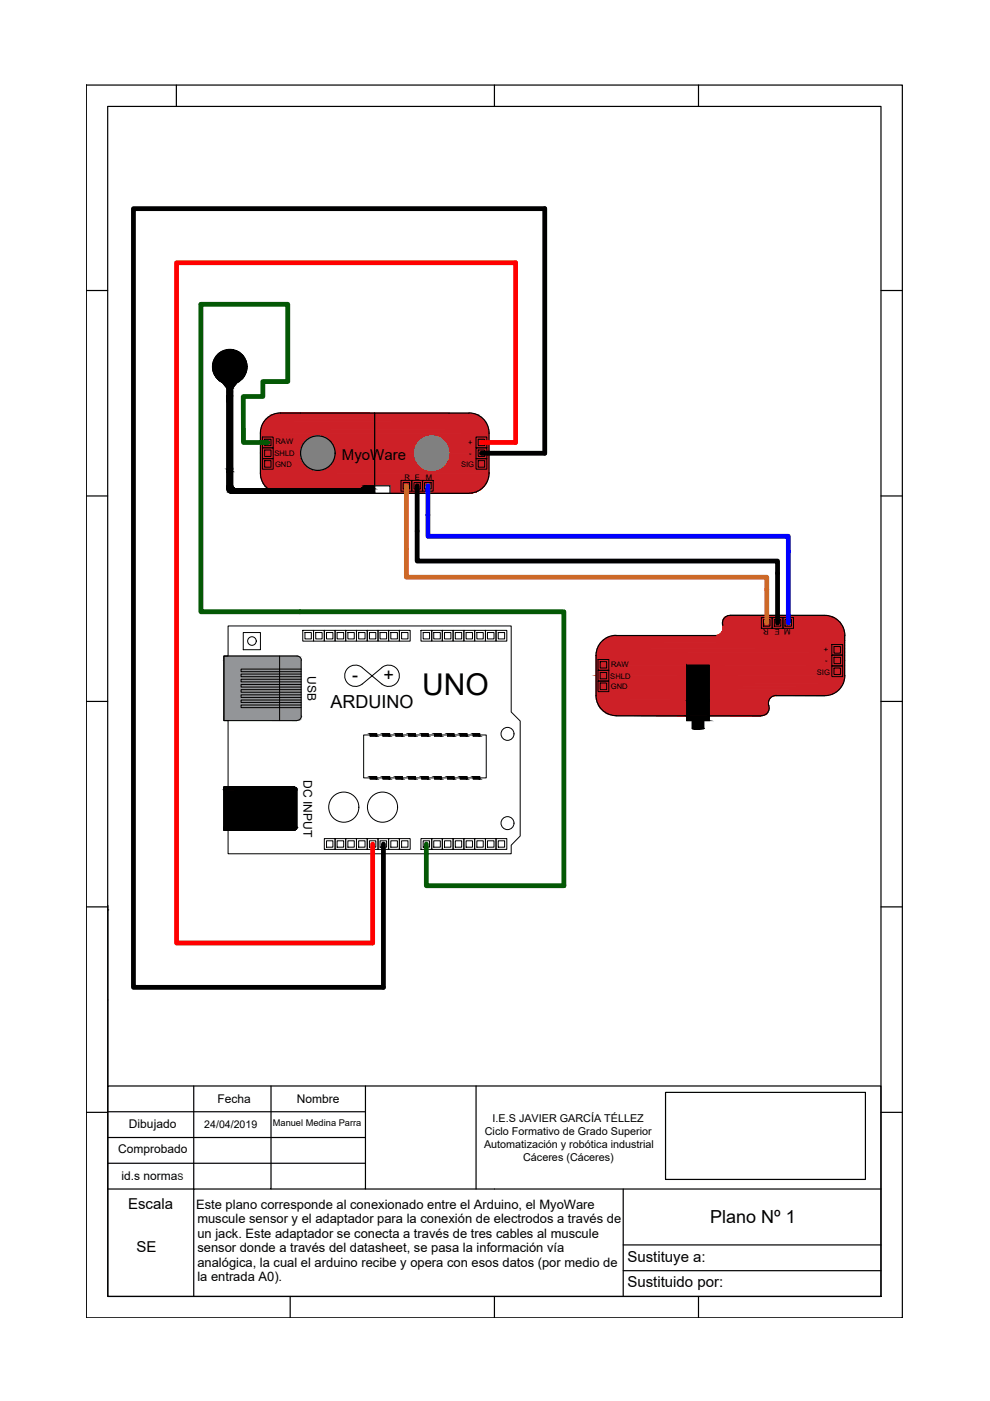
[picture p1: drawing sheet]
<svg xmlns="http://www.w3.org/2000/svg" width="210mm" height="297mm" viewBox="0 0 210 297" stroke-linecap="round" stroke-linejoin="round" font-family="sans-serif">
<!-- layer: 0 -->
<g fill="#939598" stroke="#939598" stroke-width=".21">
<path d="M47.5 139.1h15.6zM47.5 139.1h15.6z"/>
<path d="M47.5 139.1h15.8zM47.5 139.1h15.8z"/>
<path d="M47.5 139.1l15.9 .1zM47.5 139.1l15.9 .1z"/>
<path d="M47.5 139.2l16 .1zM47.5 139.2l16 .1z"/>
<path d="M47.5 139.3l16.1 .1-.1-.1zM47.5 139.3l16.1 .1h-16.1z"/>
<path d="M47.5 139.4l16.2 .2-.1-.2zM47.5 139.4l16.2 .2h-16.2z"/>
<path d="M47.5 139.6l16.3 .1-.1-.1zM47.5 139.6l16.3 .1h-16.3z"/>
<path d="M47.5 139.7l16.4 .2-.1-.2zM47.5 139.7l16.4 .2h-16.4z"/>
<path d="M47.5 139.9l16.4 .1v-.1zM47.5 139.9l16.4 .1h-16.4z"/>
<path d="M47.5 140l16.4 11.8v-11.8zM47.5 140l16.4 11.8h-16.4z"/>
<path d="M47.5 151.8l16.4 .2v-.2zM47.5 151.8l16.4 .2h-16.4z"/>
<path d="M47.5 152l16.3 .2 .1-.2zM47.5 152l16.3 .2h-16.3z"/>
<path d="M47.5 152.2l16.2 .1 .1-.1zM47.5 152.2l16.2 .1h-16.2z"/>
<path d="M47.5 152.3l16.1 .1 .1-.1zM47.5 152.3l16.1 .1h-16.1z"/>
<path d="M47.5 152.4l16 .2 .1-.2zM47.5 152.4l16 .2h-16z"/>
<path d="M47.5 152.6h16zM47.5 152.6l15.9 .1z"/>
<path d="M47.5 152.7h15.9zM47.5 152.7h15.8z"/>
<path d="M47.5 152.7h15.8zM47.5 152.7h15.6z"/>
<path d="M47.5 152.7h15.6zM47.5 152.7l15.5 .1z"/>
</g>
<g fill="none" stroke="#000" stroke-width=".21">
<path d="M55.6 95h2.3v2.2h-2.3zM55.6 92.7h2.3v2.3h-2.3zM55.6 97.2h2.3v2.3h-2.3zM56.1 95.4h1.4v1.4h-1.4zM56.1 93.1h1.4v1.4h-1.4zM56.1 97.7h1.4v1.4h-1.4zM100.9 95h2.3v2.2h-2.3zM100.9 92.7h2.3v2.3h-2.3zM100.9 97.2h2.3v2.3h-2.3zM101.4 95.4h1.4v1.4h-1.4zM101.4 93.1h1.4v1.4h-1.4zM101.4 97.7h1.4v1.4h-1.4z"/>
<path d="M85 101.9h2.3v2.2h-2.3zM85.5 102.3h1.3v1.4h-1.3zM87.3 101.9h2.3v2.2h-2.3zM87.8 102.3h1.3v1.4h-1.3zM89.6 101.9h2.2v2.2h-2.2zM90 102.3h1.4v1.4h-1.4zM48.4 132.7h60v18.3l1.9 1.9v24.3l-1.9 2v1.8h-60v-5h-.9v-9.1h.9v-14.1h-.9v-13.7h.9zM51.6 134.1h3.6v3.7h-3.6zM59.3 139.1v13.7M64.2 133.6h2.3v2.3h-2.3zM64.7 134.1h1.3v1.4h-1.3zM66.5 133.6h2.3v2.3h-2.3z"/>
<path d="M66.9 134.1h1.4v1.4h-1.4zM68.8 133.6h2.2v2.3h-2.2zM69.2 134.1h1.4v1.4h-1.4zM71 133.6h2.3v2.3h-2.3zM71.5 134.1h1.4v1.4h-1.4zM73.3 133.6h2.3v2.3h-2.3zM73.8 134.1h1.3v1.4h-1.3zM75.6 133.6h2.3v2.3h-2.3zM76 134.1h1.4v1.4h-1.4zM77.9 133.6h2.3v2.3h-2.3zM78.3 134.1h1.4v1.4h-1.4zM80.2 133.6h2.2v2.3h-2.2z"/>
<path d="M80.6 134.1h1.4v1.4h-1.4zM82.4 133.6h2.3v2.3h-2.3zM82.9 134.1h1.4v1.4h-1.4zM84.7 133.6h2.3v2.3h-2.3zM85.1 134.1h1.4v1.4h-1.4zM89.3 133.6h2.2v2.3h-2.2zM89.7 134.1h1.4v1.4h-1.4zM91.5 133.6h2.3v2.3h-2.3zM92 134.1h1.4v1.4h-1.4zM93.8 133.6h2.3v2.3h-2.3zM94.2 134.1h1.4v1.4h-1.4zM96.1 133.6h2.3v2.3h-2.3z"/>
<path d="M96.5 134.1h1.4v1.4h-1.4zM98.4 133.6h2.2v2.3h-2.2zM98.8 134.1h1.4v1.4h-1.4zM100.6 133.6h2.3v2.3h-2.3zM101.1 134.1h1.4v1.4h-1.4zM102.9 133.6h2.3v2.3h-2.3zM103.3 134.1h1.4v1.4h-1.4zM105.2 133.6h2.3v2.3h-2.3zM105.6 134.1h1.4v1.4h-1.4zM126.8 139.8h2.3v2.3h-2.3zM161.4 130.9h2.3v2.3h-2.3zM161.9 131.4h1.4v1.4h-1.4z"/>
<path d="M163.7 130.9h2.3v2.3h-2.3zM164.2 131.4h1.3v1.4h-1.3zM166 130.9h2.2v2.3h-2.2zM166.4 131.4h1.4v1.4h-1.4zM176.4 138.9h2.3v2.3h-2.3zM176.4 136.7h2.3v2.2h-2.3zM176.8 139.4h1.4v1.3h-1.4zM176.8 137.1h1.4v1.4h-1.4zM63.9 141.9h-12.8v.5h12.8M63.9 142.9h-12.8v.6h12.8M63.9 144h-12.8v.6h12.8M63.9 145.1h-12.8v.6h12.8"/>
<path d="M63.9 146.2h-12.8v.6h12.8M63.9 147.3h-12.8v.6h12.8M63.9 148.4h-12.8v.5h12.8M63.9 149.5h-12.8v.5h12.8M63.9 151.8a.91 .91 0 0 1-.9 .9l-15.5 .1v-13.7h15.5a.91 .91 0 0 1 .9 .9v11.8M76.8 141.5a2.26 2.26 0 0 0-3.1 .2 2.26 2.26 0 0 0 0 3.1 2.26 2.26 0 0 0 3.1 .2l2.1-1.7-2.1-1.7M78.5 155.8h-1.4v9.1h1.4M78.5 155.6h1.4v.4h-1.4zM79.9 155.8h1.3M81 141.5a2.26 2.26 0 0 1 3.1 .2 2.26 2.26 0 0 1 0 3.1 2.26 2.26 0 0 1-3.1 .2l-2.1-1.7 2.1-1.7M81.2 155.6h1.4v.4h-1.4zM82.6 155.8h1.4"/>
<path d="M84 155.6h1.3v.4h-1.3zM85.3 155.8h1.4M86.7 155.6h1.4v.4h-1.4zM88.1 155.8h1.3M89.4 155.6h1.4v.4h-1.4zM90.8 155.8h1.3M92.1 155.6h1.4v.4h-1.4zM93.5 155.8h1.4M94.9 155.6h1.3v.4h-1.3zM96.2 155.8h1.4M97.6 155.6h1.4v.4h-1.4zM99 155.8h1.3"/>
<path d="M100.3 155.6h1.4v.4h-1.4zM101.7 155.8h1.4v9.1h-1.4M126.8 142.1h2.3v2.3h-2.3zM126.8 144.4h2.3v2.2h-2.3zM127.3 140.3h1.3v1.3h-1.3zM127.3 142.6h1.3v1.3h-1.3zM127.3 144.8h1.3v1.4h-1.3zM176.4 141.2h2.3v2.3h-2.3zM176.8 141.6h1.4v1.4h-1.4zM48.4 166.9h13.9a.61 .61 0 0 1 .7 .6v7.9M49.9 166.9v9.1M59.9 166.9v9.1"/>
<path d="M63 175.4a.61 .61 0 0 1-.7 .6h-13.9M68.8 177.8h2.2v2.3h-2.2zM69.2 178.3h1.4v1.3h-1.4zM71 177.8h2.3v2.3h-2.3zM71.5 178.3h1.4v1.3h-1.4zM73.3 177.8h2.3v2.3h-2.3zM73.8 178.3h1.3v1.3h-1.3zM75.6 177.8h2.3v2.3h-2.3zM76 178.3h1.4v1.3h-1.4zM77.9 177.8h2.3v2.3h-2.3zM78.3 178.3h1.4v1.3h-1.4zM78.5 164.7h1.4v.4h-1.4z"/>
<path d="M79.9 164.9h1.3M80.2 177.8h2.2v2.3h-2.2zM80.6 178.3h1.4v1.3h-1.4zM81.2 164.7h1.4v.4h-1.4zM82.4 177.8h2.3v2.3h-2.3zM82.6 164.9h1.4M82.9 178.3h1.4v1.3h-1.4zM84 164.7h1.3v.4h-1.3zM84.7 177.8h2.3v2.3h-2.3zM85.1 178.3h1.4v1.3h-1.4zM85.3 164.9h1.4M86.7 164.7h1.4v.4h-1.4z"/>
<path d="M88.1 164.9h1.3M89.3 177.8h2.2v2.3h-2.2zM89.4 164.7h1.4v.4h-1.4zM89.7 178.3h1.4v1.3h-1.4zM90.8 164.9h1.3M91.5 177.8h2.3v2.3h-2.3zM92 178.3h1.4v1.3h-1.4zM92.1 164.7h1.4v.4h-1.4zM93.5 164.9h1.4M93.8 177.8h2.3v2.3h-2.3zM94.2 178.3h1.4v1.3h-1.4zM94.9 164.7h1.3v.4h-1.3z"/>
<path d="M96.1 177.8h2.3v2.3h-2.3zM96.2 164.9h1.4M96.5 178.3h1.4v1.3h-1.4zM97.6 164.7h1.4v.4h-1.4zM98.4 177.8h2.2v2.3h-2.2zM98.8 178.3h1.4v1.3h-1.4zM99 164.9h1.3M100.3 164.7h1.4v.4h-1.4zM100.6 177.8h2.3v2.3h-2.3zM101.1 178.3h1.4v1.3h-1.4zM102.9 177.8h2.3v2.3h-2.3zM103.3 178.3h1.4v1.3h-1.4z"/>
<path d="M105.2 177.8h2.3v2.3h-2.3zM105.6 178.3h1.4v1.3h-1.4z"/>
<circle cx="53.4" cy="135.9" r=".91"/>
<circle cx="107.6" cy="155.6" r="1.38"/>
<circle cx="72.9" cy="171.1" r="3.2"/>
<circle cx="81.1" cy="171.1" r="3.2"/>
<circle cx="107.6" cy="174.5" r="1.38"/>
</g>
<g fill="#000" stroke="#000" stroke-width=".21">
<path d="M48.2 74.2h.9zM47.9 81.3h1.7zM48.1 82.3h1.2l-1.2 1.6zM49.3 82.3v1.6h-1.2zM146.8 154.4h1.2zM146.8 154.5h2.4zM148 154.4l1.2 .1zM62.3 166.9h.2zM62.3 176h.2zM62.6 167h.1zM62.6 175.9h.1zM62.8 167.1l.1 .1z"/>
<path d="M62.8 175.8l-.1 .1zM62.9 167.2v.1zM62.9 175.7l-.1 .1zM62.9 167.4l.1 .1zM63 175.4l-.1 .1z"/>
<path d="M48.2 74.2l1.4 .1zM47.9 74.3h1.7z"/>
<path d="M47.9 74.3h1.9zM47.5 74.3h2.3z"/>
<path d="M47.5 74.3l2.7 .2-.4-.2zM47.3 74.5l.2-.2 2.7 .2z"/>
<path d="M47.3 74.5l3.2 .1-.3-.1zM46.9 74.6l.4-.1 3.2 .1z"/>
<path d="M46.9 74.6l3.9 .2-.3-.2zM46.6 74.8l.3-.2 3.9 .2z"/>
<path d="M46.6 74.8l4.5 .2-.3-.2zM46.3 75l.3-.2 4.5 .2z"/>
<path d="M46.3 75l5.1 .3-.3-.3zM46.3 75l5.1 .3h-5.3z"/>
<path d="M46.1 75.3l5.5 .2-.2-.2zM46.1 75.3l5.5 .2h-5.7z"/>
<path d="M45.9 75.5l5.9 .3-.2-.3zM45.9 75.5l5.9 .3h-6.1z"/>
<path d="M45.7 75.8l6.2 .3-.1-.3zM45.7 75.8l6.2 .3h-6.4z"/>
<path d="M45.7 79.8l5.9 .3 .2-.3zM45.7 79.8l5.9 .3h-5.7z"/>
<path d="M45.5 76.1l6.6 .3-.2-.3zM45.5 76.1l6.6 .3h-6.7z"/>
<path d="M45.5 79.5l6.3 .3 .1-.3zM45.5 79.5l6.3 .3h-6.1z"/>
<path d="M45.4 76.4l6.8 .4-.1-.4zM45.4 76.4l6.8 .4h-7z"/>
<path d="M45.4 79.1l6.5 .4 .2-.4zM45.4 79.1l6.5 .4h-6.4z"/>
<path d="M45.2 76.8l7.1 .3-.1-.3zM45.2 76.8l7.1 .3h-7.2z"/>
<path d="M45.2 78.8l6.9 .3 .1-.3zM45.2 78.8l6.9 .3h-6.7z"/>
<path d="M45.1 77.1l7.2 .3v-.3zM45.1 77.1l7.2 .3h-7.2z"/>
<path d="M45.1 78.5l7.1 .3 .1-.3zM45.1 78.5l7.1 .3h-7z"/>
<path d="M45.1 77.4l7.3 .4-.1-.4zM45.1 77.4l7.3 .4h-7.3z"/>
<path d="M45.1 78.1l7.2 .4v-.4zM45.1 78.1l7.2 .4h-7.2z"/>
<path d="M45.1 77.8l7.2 .3 .1-.3zM45.1 77.8l7.2 .3h-7.2z"/>
<path d="M47.9 81.3l1.2 .1zM48.2 81.4h.9z"/>
<path d="M48.1 83.9l1.2 15.6v-15.6zM48.1 83.9l1.2 15.6h-1.2z"/>
<path d="M48.1 99.5l1.2 .5v-.5zM48.1 99.5l1.2 .5h-1.2z"/>
<path d="M48.1 100l1.2 3v-3zM48.1 100l1.2 3h-1.2z"/>
<path d="M47.5 81.2h2.3zM47.5 81.2l2.1 .1z"/>
<path d="M47.3 81.1l2.5 .1 .4-.1zM47.3 81.1l2.5 .1h-2.3z"/>
<path d="M47.1 81.1l2.2 1.2 1-1.2zM47.1 81.1l2.2 1.2h-1.2z"/>
<path d="M46.9 80.9l3.3 .2 .3-.2zM46.9 80.9l3.3 .2h-2.9z"/>
<path d="M46.6 80.8l3.9 .1 .3-.1zM46.6 80.8l3.9 .1h-3.6z"/>
<path d="M46.3 80.5l4.5 .3 .3-.3zM46.3 80.5l4.5 .3h-4.2z"/>
<path d="M46.1 80.3l5 .2 .3-.2zM46.1 80.3l5 .2h-4.8z"/>
<path d="M45.9 80.1l5.5 .2 .2-.2zM45.9 80.1l5.5 .2h-5.3z"/>
<path d="M48.1 103l1.3 .1-.1-.1zM48.1 103l1.3 .1h-1.3z"/>
<path d="M48.1 103.1l1.3 .2v-.2zM48.1 103.1l1.3 .2h-1.3z"/>
<path d="M48.1 103.3l1.4 .1-.1-.1zM48.1 103.3l1.4 .1h-1.4z"/>
<path d="M48.1 103.4l1.5 .1zM48.1 103.4l1.5 .1zM48.1 103.5h1.5zM48.1 103.5h1.5z"/>
<path d="M48.1 103.5h1.6zM48.1 103.5h1.6z"/>
<path d="M48.1 103.5l1.7 .1zM48.1 103.5l1.7 .1z"/>
<path d="M48.1 103.6h1.9zM48.1 103.6h1.9z"/>
<path d="M48.1 103.6h2zM48.1 103.6h2z"/>
<path d="M77.3 103l2.1 .6v-.6zM76.4 103.6l.9-.6 2.1 .6z"/>
<path d="M48.1 103.6l31.3 .1zM48.1 103.6l31.3 .1z"/>
<path d="M48.1 103.7l31.3 .1v-.1zM48.1 103.7l31.3 .1h-31.3z"/>
<path d="M48.1 103.8l31.3 .3v-.3zM48.1 103.8l31.3 .3h-31.2z"/>
<path d="M48.2 104.1l31.2 .1v-.1zM48.2 104.1l31.2 .1h-31.1z"/>
<path d="M48.3 104.2l31.1 .2v-.2zM48.3 104.2l31.1 .2h-31z"/>
<path d="M48.4 104.4h31zM48.4 104.4h31z"/>
<path d="M48.6 104.4l30.8 .1zM48.6 104.4l30.8 .1z"/>
<path d="M48.8 104.5l30.6 .1zM48.8 104.5l30.6 .1z"/>
<path d="M49 104.6h30.4zM49 104.6h30.4z"/>
<path d="M78.5 155.6l1.4 .4v-.4zM78.5 155.6l1.4 .4h-1.4z"/>
<path d="M78.5 155.6l1.4 .4v-.4zM78.5 155.6l1.4 .4h-1.4z"/>
<path d="M81.2 155.6l1.4 .4v-.4zM81.2 155.6l1.4 .4h-1.4z"/>
<path d="M81.2 155.6l1.4 .4v-.4zM81.2 155.6l1.4 .4h-1.4z"/>
<path d="M84 155.6l1.3 .4v-.4zM84 155.6l1.3 .4h-1.3z"/>
<path d="M84 155.6l1.3 .4v-.4zM84 155.6l1.3 .4h-1.3z"/>
<path d="M86.7 155.6l1.4 .4v-.4zM86.7 155.6l1.4 .4h-1.4z"/>
<path d="M86.7 155.6l1.4 .4v-.4zM86.7 155.6l1.4 .4h-1.4z"/>
<path d="M89.4 155.6l1.4 .4v-.4zM89.4 155.6l1.4 .4h-1.4z"/>
<path d="M89.4 155.6l1.4 .4v-.4zM89.4 155.6l1.4 .4h-1.4z"/>
<path d="M92.1 155.6l1.4 .4v-.4zM92.1 155.6l1.4 .4h-1.4z"/>
<path d="M92.1 155.6l1.4 .4v-.4zM92.1 155.6l1.4 .4h-1.4z"/>
<path d="M94.9 155.6l1.3 .4v-.4zM94.9 155.6l1.3 .4h-1.3z"/>
<path d="M94.9 155.6l1.3 .4v-.4zM94.9 155.6l1.3 .4h-1.3z"/>
<path d="M97.6 155.6l1.4 .4v-.4zM97.6 155.6l1.4 .4h-1.4z"/>
<path d="M97.6 155.6l1.4 .4v-.4zM97.6 155.6l1.4 .4h-1.4z"/>
<path d="M100.3 155.6l1.4 .4v-.4zM100.3 155.6l1.4 .4h-1.4z"/>
<path d="M100.3 155.6l1.4 .4v-.4zM100.3 155.6l1.4 .4h-1.4z"/>
<path d="M146.8 154.5l1.6 .1 .8-.1zM146.8 154.5l1.6 .1z"/>
<path d="M146.8 152.8l2.4 1.6v-1.6zM146.8 152.8l2.4 1.6h-2.4z"/>
<path d="M145.6 141.1l4.8 7.5v-7.5zM145.6 141.1l4.8 7.5h-4.8z"/>
<path d="M145.6 148.6l4.8 3.2v-3.2zM145.6 148.6l4.8 3.2h-4.8z"/>
<path d="M145.6 151.8l4.8 1v-1zM145.6 151.8l4.8 1h-4.8z"/>
<path d="M47.5 176h14.8zM47.5 176h15z"/>
<path d="M47.5 166.9h15zM47.5 166.9h15z"/>
<path d="M47.5 166.9h15zM47.5 166.9h15z"/>
<path d="M47.5 176h15zM47.5 176h15z"/>
<path d="M47.5 166.9l15.1 .1zM47.5 166.9l15.1 .1z"/>
<path d="M47.5 167h15.2zM47.5 167h15.2z"/>
<path d="M47.5 175.9h15.1zM47.5 175.9l15 .1z"/>
<path d="M47.5 167l15.3 .1zM47.5 167l15.3 .1z"/>
<path d="M47.5 175.9h15.2zM47.5 175.9h15.1z"/>
<path d="M47.5 167.1l15.4 .1zM47.5 167.1l15.4 .1z"/>
<path d="M47.5 175.8h15.3zM47.5 175.8l15.2 .1z"/>
<path d="M47.5 167.2l15.4 .1v-.1zM47.5 167.2l15.4 .1h-15.4z"/>
<path d="M47.5 175.7h15.4zM47.5 175.7l15.3 .1z"/>
<path d="M47.5 167.3l15.4 .1zM47.5 167.3l15.4 .1z"/>
<path d="M47.5 167.4l15.5 .1-.1-.1zM47.5 167.4l15.5 .1h-15.5z"/>
<path d="M47.5 175.5l15.4 .1zM47.5 175.5l15.4 .1z"/>
<path d="M47.5 175.6h15.4zM47.5 175.6l15.4 .1z"/>
<path d="M47.5 167.5l15.5 7.9v-7.9zM47.5 167.5l15.5 7.9h-15.5z"/>
<path d="M47.5 175.4l15.4 .1 .1-.1zM47.5 175.4l15.4 .1h-15.4z"/>
<path d="M78.5 164.7l1.4 .4v-.4zM78.5 164.7l1.4 .4h-1.4z"/>
<path d="M78.5 164.7l1.4 .4v-.4zM78.5 164.7l1.4 .4h-1.4z"/>
<path d="M81.2 164.7l1.4 .4v-.4zM81.2 164.7l1.4 .4h-1.4z"/>
<path d="M81.2 164.7l1.4 .4v-.4zM81.2 164.7l1.4 .4h-1.4z"/>
<path d="M84 164.7l1.3 .4v-.4zM84 164.7l1.3 .4h-1.3z"/>
<path d="M84 164.7l1.3 .4v-.4zM84 164.7l1.3 .4h-1.3z"/>
<path d="M86.7 164.7l1.4 .4v-.4zM86.7 164.7l1.4 .4h-1.4z"/>
<path d="M86.7 164.7l1.4 .4v-.4zM86.7 164.7l1.4 .4h-1.4z"/>
<path d="M89.4 164.7l1.4 .4v-.4zM89.4 164.7l1.4 .4h-1.4z"/>
<path d="M89.4 164.7l1.4 .4v-.4zM89.4 164.7l1.4 .4h-1.4z"/>
<path d="M92.1 164.7l1.4 .4v-.4zM92.1 164.7l1.4 .4h-1.4z"/>
<path d="M92.1 164.7l1.4 .4v-.4zM92.1 164.7l1.4 .4h-1.4z"/>
<path d="M94.9 164.7l1.3 .4v-.4zM94.9 164.7l1.3 .4h-1.3z"/>
<path d="M94.9 164.7l1.3 .4v-.4zM94.9 164.7l1.3 .4h-1.3z"/>
<path d="M97.6 164.7l1.4 .4v-.4zM97.6 164.7l1.4 .4h-1.4z"/>
<path d="M97.6 164.7l1.4 .4v-.4zM97.6 164.7l1.4 .4h-1.4z"/>
<path d="M100.3 164.7l1.4 .4v-.4zM100.3 164.7l1.4 .4h-1.4z"/>
<path d="M100.3 164.7l1.4 .4v-.4zM100.3 164.7l1.4 .4h-1.4z"/>
</g>
<g fill="none" stroke="#000" stroke-width=".25">
<path d="M18.3 18h173v261.4h-173zM37.4 18v4.6M104.8 18v4.6M148.1 18v4.6M22.8 22.6h164v252.3h-164zM18.3 61.6h4.5M186.8 61.6h4.5M47.1 81.1l1 1.2M48.1 82.3h1.2v1.6zM48.1 83.1h1.2M50.3 81.1l-2.2 2.8v-1.6M79.4 87.6v17v-1.6"/>
<path d="M18.3 105.2h4.5M49.3 103a.78 .78 0 0 0 .8 .6h26.3l.9-.6h2.1M55.2 100.3v-8.5a4.3 4.3 0 0 1 4.3-4.3l39.9 .1a4.2 4.2 0 0 1 4.3 4.2v8.5M55.2 100.3a4.3 4.3 0 0 0 4.3 4.3M79.4 103h3.3v1.6h-3.3zM103.7 100.3a4.3 4.3 0 0 1-4.3 4.3l-50.5-.1-.7-.5-.1-.5v-19.6h1.2v19.1M186.8 105.2h4.5M130.6 134.7h21.2M130.6 134.7a4.3 4.3 0 0 0-4.2 4.3v8.5M151.8 134.7a1.72 1.72 0 0 0 1.4-2.5 1.63 1.63 0 0 1 1.7-1.7h20a4.3 4.3 0 0 1 4.2 4.2v8.6M18.3 148.7h4.5M126.4 147.5a4.3 4.3 0 0 0 4.2 4.2"/>
<path d="M130.6 151.8h15M145.6 151.8v-10.7h4.8v10.7M145.6 151.8v1h4.8v-1M146.8 152.8v1.7M146.8 154.4l1.5 .2 .9-.2M149.2 152.8v1.7h-2.4M150.4 151.8h10.9M164.6 147.4a1.71 1.71 0 0 0-1.5 2.6 1.63 1.63 0 0 1-1.7 1.7M179.1 143.2a4.3 4.3 0 0 1-4.2 4.3h-10.3M186.8 148.7h4.5M48.4 166.9h-.9v9.1h.9M18.3 192.3h4.5"/>
<path d="M22.8 192.9h.1M22.9 192v38.3M186.8 192.3h4.5M18.3 235.8h4.5M22.8 235.7h54.7M22.9 230.3h163.9v44.6h-163.9zM41.1 230.3v21.8h-18.2M57.5 230.3v21.8h-16.4v22.8M77.5 230.3v21.8h-20M100.9 230.3v21.8M141.1 231.6h42.4v18.5h-42.4zM186.8 235.8h4.5"/>
<path d="M22.9 241.2h54.6M22.9 246.6h54.6M77.5 252.1h109.3M132.1 252.1v22.8M61.5 274.9v4.5M104.8 274.9v4.5M132.1 263.9h54.7M132.1 269.4h54.7M148.1 274.9v4.5"/>
<circle cx="48.7" cy="77.7" r="3.7"/>
<circle cx="67.4" cy="96.1" r="3.7"/>
<circle cx="91.6" cy="96.1" r="3.7"/>
</g>
<g fill="#cd2027" stroke="#cd2027" stroke-width=".21">
<path d="M59.5 87.6l40.8 .1zM58.6 87.7h41.7z"/>
<path d="M58.6 87.7l42.5 .2-.8-.2zM57.8 87.9l.8-.2 42.5 .2z"/>
<path d="M57.8 87.9l44 .4-.7-.4zM57.1 88.3l.7-.4 44 .4z"/>
<path d="M57.1 88.3l45.3 .5-.6-.5zM56.4 88.8l.7-.5 45.3 .5z"/>
<path d="M56.4 88.8l46.6 .7-.6-.7zM56.4 88.8l46.6 .7h-47.1z"/>
<path d="M55.9 89.5l47.4 .7-.3-.7zM55.9 89.5l47.4 .7h-47.8z"/>
<path d="M55.5 90.2l48.1 .8-.3-.8zM55.5 90.2l48.1 .8h-48.3z"/>
<path d="M55.3 91l48.4 .8-.1-.8zM55.3 91l48.4 .8h-48.5z"/>
<path d="M55.2 91.8l48.5 4.3v-4.3zM55.2 91.8l48.5 4.3h-48.5z"/>
<path d="M55.2 96.1l48.5 4.2v-4.2zM55.2 96.1l48.5 4.2h-48.5z"/>
<path d="M55.2 100.3l48.4 .8 .1-.8zM55.2 100.3l48.4 .8h-48.3z"/>
<path d="M55.3 101.1l48.3 .1zM55.3 101.1l48.3 .1z"/>
<path d="M55.3 101.2l48.1 .6 .2-.6zM55.3 101.2l48.1 .6h-47.9z"/>
<path d="M55.5 101.8l47.8 .2 .1-.2zM55.5 101.8l47.8 .2h-47.7z"/>
<path d="M55.6 102l47.5 .4 .2-.4zM55.6 102l47.5 .4h-47.3z"/>
<path d="M55.8 102.4l47.2 .3 .1-.3zM55.8 102.4l47.2 .3h-47.1z"/>
<path d="M55.9 102.7l46.7 .4 .4-.4zM55.9 102.7l46.7 .4h-46.4z"/>
<path d="M56.2 103.1l46.2 .2 .2-.2zM56.2 103.1l46.2 .2h-45.9z"/>
<path d="M56.5 103.3l45.6 .3 .3-.3zM56.5 103.3l45.6 .3h-45.4z"/>
<path d="M56.7 103.6l45.1 .3 .3-.3zM56.7 103.6l45.1 .3h-44.7z"/>
<path d="M57.1 103.9l44.4 .1 .3-.1zM57.1 103.9l44.4 .1h-44.2z"/>
<path d="M57.3 104l43.8 .3 .4-.3zM57.3 104l43.8 .3h-43.3z"/>
<path d="M57.8 104.3h43.3zM57.8 104.3h43z"/>
<path d="M58 104.3l42.3 .2 .5-.2zM58 104.3l42.3 .2h-41.7z"/>
<path d="M58.6 104.5h41.7zM58.6 104.5h41.5z"/>
<path d="M58.7 104.5h41.4zM58.7 104.5l40.7 .1z"/>
<path d="M154.9 130.5h20.1zM154.5 130.5h20.5z"/>
<path d="M154.5 130.5l21.2 .1zM154.3 130.6h21.4z"/>
<path d="M154.3 130.6h21.4zM154.3 130.6h21.4z"/>
<path d="M154.2 130.6l21.9 .1-.4-.1zM153.9 130.7l.3-.1 21.9 .1z"/>
<path d="M153.9 130.7l22.6 .1zM153.8 130.8h22.7z"/>
<path d="M153.8 130.8l22.8 .1zM153.7 130.9h22.9z"/>
<path d="M153.7 130.9l23.4 .2-.5-.2zM153.7 130.9l23.4 .2h-23.6z"/>
<path d="M153.5 131.1l23.7 .1zM153.5 131.1l23.7 .1z"/>
<path d="M153.4 131.2l24 .2-.2-.2zM153.4 131.2l24 .2h-24.1z"/>
<path d="M153.3 131.4l24.5 .3-.4-.3zM153.3 131.4l24.5 .3h-24.6z"/>
<path d="M153.2 131.7h24.7zM153.2 131.7h24.7z"/>
<path d="M153.2 131.7l24.9 .3-.2-.3zM153.2 131.7l24.9 .3h-24.9z"/>
<path d="M153.2 132l25.1 .3-.2-.3zM153.2 132l25.1 .3h-25.1z"/>
<path d="M153.2 132.3l25.2 .1zM153.2 132.3l25.2 .1z"/>
<path d="M153.2 132.4l25.3 .2-.1-.2zM153.2 132.4l25.3 .2h-25.2z"/>
<path d="M153.3 132.6l25.4 .3-.2-.3zM153.3 132.6l25.4 .3h-25.4z"/>
<path d="M153.3 132.9l25.5 .2-.1-.2zM153.3 132.9l25.5 .2h-25.5z"/>
<path d="M153.3 133.1l25.5 .1zM153.3 133.1l25.5 .1z"/>
<path d="M153.3 133.2l25.6 .3-.1-.3zM153.3 133.2l25.6 .3h-25.6z"/>
<path d="M153.3 133.5l25.7 .3-.1-.3zM153.3 133.5l25.7 .3h-25.8z"/>
<path d="M153.2 133.8l25.8 .1v-.1zM153.2 133.8l25.8 .1h-25.9z"/>
<path d="M153.1 133.9l25.9 .1v-.1zM153.1 133.9l25.9 .1h-26z"/>
<path d="M153 134l26 .3v-.3zM153 134l26 .3h-26.2z"/>
<path d="M152.8 134.3l26.3 .2-.1-.2zM152.6 134.5l.2-.2 26.3 .2z"/>
<path d="M152.6 134.5l26.5 .1v-.1zM152.4 134.6l.2-.1 26.5 .1z"/>
<path d="M152.4 134.6l26.7 .1zM152.1 134.7h27z"/>
<path d="M152.1 134.7h27zM151.8 134.7h27.3z"/>
<path d="M130.6 134.7l48.5 .1zM129.9 134.8h49.2z"/>
<path d="M129.9 134.8l49.2 .2v-.2zM129.2 135l.7-.2 49.2 .2z"/>
<path d="M129.2 135l49.9 .3v-.3zM128.5 135.3l.7-.3 49.9 .3z"/>
<path d="M128.5 135.3l50.6 .4v-.4zM127.9 135.7l.6-.4 50.6 .4z"/>
<path d="M127.9 135.7l51.2 .1zM127.9 135.7l51.2 .1h-51.3z"/>
<path d="M127.8 135.8l51.3 .5v-.5zM127.8 135.8l51.3 .5h-51.7z"/>
<path d="M127.4 136.3l51.7 .6v-.6zM127.4 136.3l51.7 .6h-52.2z"/>
<path d="M126.9 136.9l52.2 .6v-.6zM126.9 136.9l52.2 .6h-52.5z"/>
<path d="M126.6 137.5l52.5 .8v-.8zM126.6 137.5l52.5 .8h-52.7z"/>
<path d="M126.4 138.3l52.7 .7v-.7zM126.4 138.3l52.7 .7h-52.7z"/>
<path d="M126.4 139l52.7 1v-1zM126.4 139l52.7 1h-52.7z"/>
<path d="M126.4 140l52.7 1.1v-1.1zM126.4 140l52.7 1.1h-52.7z"/>
<path d="M150.4 141.1l28.7 2.2v-2.2zM150.4 141.1l28.7 2.2h-28.7z"/>
<path d="M126.4 141.1l19.2 2.2v-2.2zM126.4 141.1l19.2 2.2h-19.2z"/>
<path d="M150.4 143.3l28.6 .8 .1-.8zM150.4 143.3l28.6 .8h-28.6z"/>
<path d="M150.4 144.1l28.4 .8 .2-.8zM150.4 144.1l28.4 .8h-28.4z"/>
<path d="M150.4 144.9l28 .7 .4-.7zM150.4 144.9l28 .7h-28z"/>
<path d="M150.4 145.6l27.5 .7 .5-.7zM150.4 145.6l27.5 .7h-27.5z"/>
<path d="M150.4 146.3l26.8 .5 .7-.5zM150.4 146.3l26.8 .5h-26.8z"/>
<path d="M150.4 146.8l26.1 .4 .7-.4zM150.4 146.8l26.1 .4h-26.1z"/>
<path d="M150.4 147.2l25.3 .2 .8-.2zM150.4 147.2l25.3 .2h-25.3z"/>
<path d="M150.4 147.4h25.3zM150.4 147.4l24.5 .1z"/>
<path d="M126.4 143.3l19.2 4.2v-4.2zM126.4 143.3l19.2 4.2h-19.2z"/>
<path d="M150.4 147.5h13.9zM150.4 147.5h14.2z"/>
<path d="M150.4 147.5h13.9zM150.4 147.5l13.6 .1z"/>
<path d="M150.4 147.6l13.3 .1 .3-.1zM150.4 147.6l13.3 .1h-13.3z"/>
<path d="M150.4 147.7l13 .2 .3-.2zM150.4 147.7l13 .2h-13z"/>
<path d="M150.4 147.9l12.8 .2 .2-.2zM150.4 147.9l12.8 .2h-12.8z"/>
<path d="M126.4 147.5l19.2 .8v-.8zM126.4 147.5l19.2 .8h-19.2z"/>
<path d="M150.4 148.1l12.7 .3 .1-.3zM150.4 148.1l12.7 .3h-12.7z"/>
<path d="M150.4 148.4l12.6 .2 .1-.2zM150.4 148.4l12.6 .2h-12.6z"/>
<path d="M150.4 148.6h12.6zM150.4 148.6l12.6 .1z"/>
<path d="M126.4 148.3l19.2 .6v-.6zM126.4 148.3l19.2 .6h-19z"/>
<path d="M150.4 148.7l12.5 .3 .1-.3zM150.4 148.7l12.5 .3h-12.5z"/>
<path d="M150.4 149l12.5 .3v-.3zM150.4 149l12.5 .3h-12.5z"/>
<path d="M150.4 149.3l12.6 .3-.1-.3zM150.4 149.3l12.6 .3h-12.6z"/>
<path d="M126.6 148.9l19 .7v-.7zM126.6 148.9l19 .7h-18.7z"/>
<path d="M150.4 149.6l12.6 .3v-.3zM150.4 149.6l12.6 .3h-12.6z"/>
<path d="M126.9 149.6l18.7 .6v-.6zM126.9 149.6l18.7 .6h-18.2z"/>
<path d="M150.4 149.9l12.6 .3v-.3zM150.4 149.9l12.6 .3h-12.6z"/>
<path d="M150.4 150.2l12.6 .3v-.3zM150.4 150.2l12.6 .3h-12.6z"/>
<path d="M127.4 150.2l18.2 .5v-.5zM127.4 150.2l18.2 .5h-17.7z"/>
<path d="M150.4 150.5l12.5 .3 .1-.3zM150.4 150.5l12.5 .3h-12.5z"/>
<path d="M150.4 150.8l12.3 .3 .2-.3zM150.4 150.8l12.3 .3h-12.3z"/>
<path d="M127.9 150.7l17.7 .5v-.5zM127.9 150.7l17.7 .5h-17.1z"/>
<path d="M150.4 151.1l12.1 .2 .2-.2zM150.4 151.1l12.1 .2h-12.1z"/>
<path d="M128.5 151.2l17.1 .3v-.3zM128.5 151.2l17.1 .3h-16.4z"/>
<path d="M150.4 151.3l11.9 .2 .2-.2zM150.4 151.3l11.9 .2h-11.9z"/>
<path d="M150.4 151.5l11.6 .1 .3-.1zM150.4 151.5l11.6 .1h-11.6z"/>
<path d="M129.2 151.5l16.4 .2v-.2zM129.2 151.5l16.4 .2h-15.7z"/>
<path d="M150.4 151.6h11.6zM150.4 151.6l11.3 .1z"/>
<path d="M150.4 151.7h11.3zM150.4 151.7l10.9 .1z"/>
<path d="M129.9 151.7l15.7 .1zM129.9 151.7l15.7 .1z"/>
</g>
<g fill="#808080" stroke="#808080" stroke-width=".21">
<path d="M66.8 92.5h.9z"/>
<path d="M91 92.5h.9z"/>
<path d="M66.8 99.7h.9z"/>
<path d="M90.7 99.6h1.7z"/>
<path d="M91 92.5h1.4zM90.7 92.5h1.7z"/>
<path d="M66.8 92.5h1.4zM66.6 92.5h1.6z"/>
<path d="M90.7 92.5l2 .1zM90.3 92.6h2.4z"/>
<path d="M66.6 92.5l1.9 .1zM66.1 92.6h2.4z"/>
<path d="M90.3 92.6l2.7 .2-.3-.2zM90.1 92.8l.2-.2 2.7 .2z"/>
<path d="M66.1 92.6l2.7 .2-.3-.2zM65.9 92.8l.2-.2 2.7 .2z"/>
<path d="M90.1 92.8l3.2 .1-.3-.1zM89.7 92.9l.4-.1 3.2 .1z"/>
<path d="M65.9 92.8l3.2 .1-.3-.1zM65.5 92.9l.4-.1 3.2 .1z"/>
<path d="M89.7 92.9l4 .2-.4-.2zM89.4 93.1l.3-.2 4 .2z"/>
<path d="M65.5 92.9l3.9 .2-.3-.2zM65.2 93.1l.3-.2 3.9 .2z"/>
<path d="M89.4 93.1l4.5 .2-.2-.2zM89.1 93.3l.3-.2 4.5 .2z"/>
<path d="M65.2 93.1l4.5 .2-.3-.2zM65 93.3l.2-.2 4.5 .2z"/>
<path d="M89.1 93.3l5.1 .3-.3-.3zM89.1 93.3l5.1 .3h-5.3z"/>
<path d="M65 93.3l5 .3-.3-.3zM65 93.3l5 .3h-5.3z"/>
<path d="M88.9 93.6l5.5 .2-.2-.2zM88.9 93.6l5.5 .2h-5.7z"/>
<path d="M64.7 93.6l5.5 .2-.2-.2zM64.7 93.6l5.5 .2h-5.7z"/>
<path d="M88.7 93.8l5.9 .3-.2-.3zM88.7 93.8l5.9 .3h-6.1z"/>
<path d="M64.5 93.8l5.9 .3-.2-.3zM64.5 93.8l5.9 .3h-6.1z"/>
<path d="M88.5 94.1l6.3 .3-.2-.3zM88.5 94.1l6.3 .3h-6.5z"/>
<path d="M64.3 94.1l6.3 .3-.2-.3zM64.3 94.1l6.3 .3h-6.5z"/>
<path d="M88.3 94.4l6.6 .3-.1-.3zM88.3 94.4l6.6 .3h-6.7z"/>
<path d="M64.1 94.4l6.6 .3-.1-.3zM64.1 94.4l6.6 .3h-6.7z"/>
<path d="M88.2 94.7l6.8 .3-.1-.3zM88.2 94.7l6.8 .3h-7z"/>
<path d="M64 94.7l6.8 .3-.1-.3zM64 94.7l6.8 .3h-6.9z"/>
<path d="M88 95l7.1 .4-.1-.4zM88 95l7.1 .4h-7.1z"/>
<path d="M63.9 95l7 .4-.1-.4zM63.9 95l7 .4h-7.1z"/>
<path d="M88 95.4l7.1 .3v-.3zM88 95.4l7.1 .3h-7.2z"/>
<path d="M63.8 95.4l7.2 .3-.1-.3zM63.8 95.4l7.2 .3h-7.3z"/>
<path d="M87.9 95.7l7.3 .4-.1-.4zM87.9 95.7l7.3 .4h-7.3z"/>
<path d="M63.7 95.7l7.3 .4v-.4zM63.7 95.7l7.3 .4h-7.3z"/>
<path d="M87.9 96.1l7.2 .3 .1-.3zM87.9 96.1l7.2 .3h-7.2z"/>
<path d="M63.7 96.1l7.3 .3v-.3zM63.7 96.1l7.3 .3h-7.3z"/>
<path d="M87.9 96.4l7.2 .4v-.4zM87.9 96.4l7.2 .4h-7.1z"/>
<path d="M63.7 96.4l7.2 .4 .1-.4zM63.7 96.4l7.2 .4h-7.1z"/>
<path d="M88 96.8l7 .3 .1-.3zM88 96.8l7 .3h-7z"/>
<path d="M63.8 96.8l7 .3 .1-.3zM63.8 96.8l7 .3h-6.9z"/>
<path d="M88 97.1l6.9 .4 .1-.4zM88 97.1l6.9 .4h-6.7z"/>
<path d="M63.9 97.1l6.8 .4 .1-.4zM63.9 97.1l6.8 .4h-6.7z"/>
<path d="M88.2 97.5l6.6 .2 .1-.2zM88.2 97.5l6.6 .2h-6.5z"/>
<path d="M64 97.5l6.6 .2 .1-.2zM64 97.5l6.6 .2h-6.5z"/>
<path d="M88.3 97.7l6.3 .3 .2-.3zM88.3 97.7l6.3 .3h-6.1z"/>
<path d="M64.1 97.7l6.3 .3 .2-.3zM64.1 97.7l6.3 .3h-6.1z"/>
<path d="M88.5 98l5.9 .3 .2-.3zM88.5 98l5.9 .3h-5.7z"/>
<path d="M64.3 98l5.9 .3 .2-.3zM64.3 98l5.9 .3h-5.7z"/>
<path d="M88.7 98.3l5.5 .3 .2-.3zM88.7 98.3l5.5 .3h-5.3z"/>
<path d="M64.5 98.3l5.5 .3 .2-.3zM64.5 98.3l5.5 .3h-5.3z"/>
<path d="M88.9 98.6l5 .2 .3-.2zM88.9 98.6l5 .2h-4.8z"/>
<path d="M64.7 98.6l5 .2 .3-.2zM64.7 98.6l5 .2h-4.7z"/>
<path d="M89.1 98.8l4.6 .3 .2-.3zM89.1 98.8l4.6 .3h-4.3z"/>
<path d="M65 98.8l4.4 .3 .3-.3zM65 98.8l4.4 .3h-4.2z"/>
<path d="M89.4 99.1l3.9 .1 .4-.1zM89.4 99.1l3.9 .1h-3.6z"/>
<path d="M65.2 99.1l3.9 .1 .3-.1zM65.2 99.1l3.9 .1h-3.6z"/>
<path d="M89.7 99.2l3.3 .2 .3-.2zM89.7 99.2l3.3 .2h-2.9z"/>
<path d="M65.5 99.2l3.3 .2 .3-.2zM65.5 99.2l3.3 .2h-2.9z"/>
<path d="M90.1 99.4l2.6 .1 .3-.1zM90.1 99.4l2.6 .1h-2.4z"/>
<path d="M65.9 99.4l2.6 .1 .3-.1zM65.9 99.4l2.6 .1h-2.4z"/>
<path d="M90.3 99.5h2.4zM90.3 99.5l2.1 .1z"/>
<path d="M66.1 99.5h2.4zM66.1 99.5l2.1 .1z"/>
<path d="M90.7 99.6l1.2 .1zM91 99.7h.9z"/>
<path d="M66.6 99.6h1.6zM66.6 99.6l1.1 .1z"/>
</g>
<path d="M79.4 103l3.3 1.6v-1.6zM79.4 103l3.3 1.6h-3.3z" fill="#fff" stroke="#fff" stroke-width=".21"/>
<path d="M86.2 103v19.4h76.4v9.7" fill="none" stroke="#cd6928" stroke-width="1"/>
<path d="M102.1 96.1h13.4v-51.9h-87.2v165.1h53v-30.4M88.4 103v16h76.5v13.1" fill="none" stroke="#000" stroke-width="1"/>
<path d="M90.7 103v10.7h76.4v18.4" fill="none" stroke="#00f" stroke-width="1"/>
<path d="M56.8 93.8h-5.2v-9.7h4.1v-3.2h5.3v-16.4h-18.4v65.2h77v58.1h-29.2v-8.9" fill="none" stroke="#045805" stroke-width="1"/>
<path d="M102.1 93.8h7.2v-38.1h-71.9v144.2h41.6v-21" fill="none" stroke="#f00" stroke-width="1"/>
<text font-size="6.4" x="89.5" y="147.4">UNO</text>
<g font-size="3.8">
<text x="74.7" y="144.5">-</text>
<text x="81.3" y="144.5">+</text>
<text x="70.1" y="150.1">ARDUINO</text>
<text x="150.6" y="259.4">Plano Nº 1</text>
</g>
<g font-size="3.2">
<text x="72.5" y="97.5">MyoWare</text>
<text x="27.1" y="256.3">Escala</text>
<text x="29" y="265.4">SE</text>
<text x="133" y="267.5">Sustituye a:</text>
<text x="133" y="273">Sustituido por:</text>
</g>
<g font-size="2.7">
<text x="41.6" y="256.2">Este plano corresponde al conexionado entre el Arduino, el MyoWare</text>
<text x="41.8" y="259.3">muscule sensor y el adaptador para la conexión de electrodos a través de</text>
<text x="41.8" y="262.4">un jack. Este adaptador se conecta a través de tres cables al muscule</text>
<text x="41.8" y="265.5">sensor donde a través del datasheet, se pasa la información vía</text>
<text x="41.8" y="268.6">analógica, la cual el arduino recibe y opera con esos datos (por medio de</text>
<text x="41.8" y="271.7">la entrada A0).</text>
</g>
<g font-size="2.5">
<text x="65.2" y="143.3" transform="rotate(90 65.2 143.3)">USB</text>
<text x="64.3" y="165.4" transform="rotate(90 64.3 165.4)">DC INPUT</text>
<text x="46.1" y="233.8">Fecha</text>
<text x="62.9" y="233.8">Nombre</text>
<text x="27.3" y="239.1">Dibujado</text>
<text x="25" y="244.6">Comprobado</text>
<text x="25.8" y="250.3">id.s norma</text>
</g>
<g font-size="2.3">
<text x="104.5" y="237.9">I.E.S JAVIER GARCÍA TÉLLEZ</text>
<text x="102.6" y="243.4">Automatización y robótica industrial</text>
<text x="102.8" y="240.6">Ciclo Formativo de Grado Superior</text>
<text x="110.9" y="246.1">Cáceres (Cáceres)</text>
</g>
<text font-size="2.2" x="43.3" y="239.1">24/04/2019</text>
<text font-size="2" x="57.8" y="238.8">Manuel Medina Parra</text>
<text font-size="1.9" x="37.6" y="250.3">S</text>
<g font-size="1.6">
<text x="58.4" y="94.2">RAW</text>
<text x="99.2" y="94.3">+</text>
<text x="58.2" y="96.7">SHLD</text>
<text x="58.3" y="99">GND</text>
<text x="85.7" y="101.7">R E</text>
<text x="90.3" y="101.7">M</text>
<text x="97.8" y="99.1">SIG</text>
<text x="99.5" y="96.6">-</text>
<text x="163" y="133.4" transform="rotate(-180 163 133.4)">R</text>
<text x="167.6" y="133.3" transform="rotate(-180 167.6 133.3)">M E</text>
<text x="129.4" y="143.9">SHLD</text>
<text x="129.6" y="141.4">RAW</text>
<text x="173.2" y="143">SIG</text>
<text x="174.7" y="138.3">+</text>
<text x="174.9" y="140.6">-</text>
<text x="129.5" y="146.1">GND</text>
</g>
</svg>
